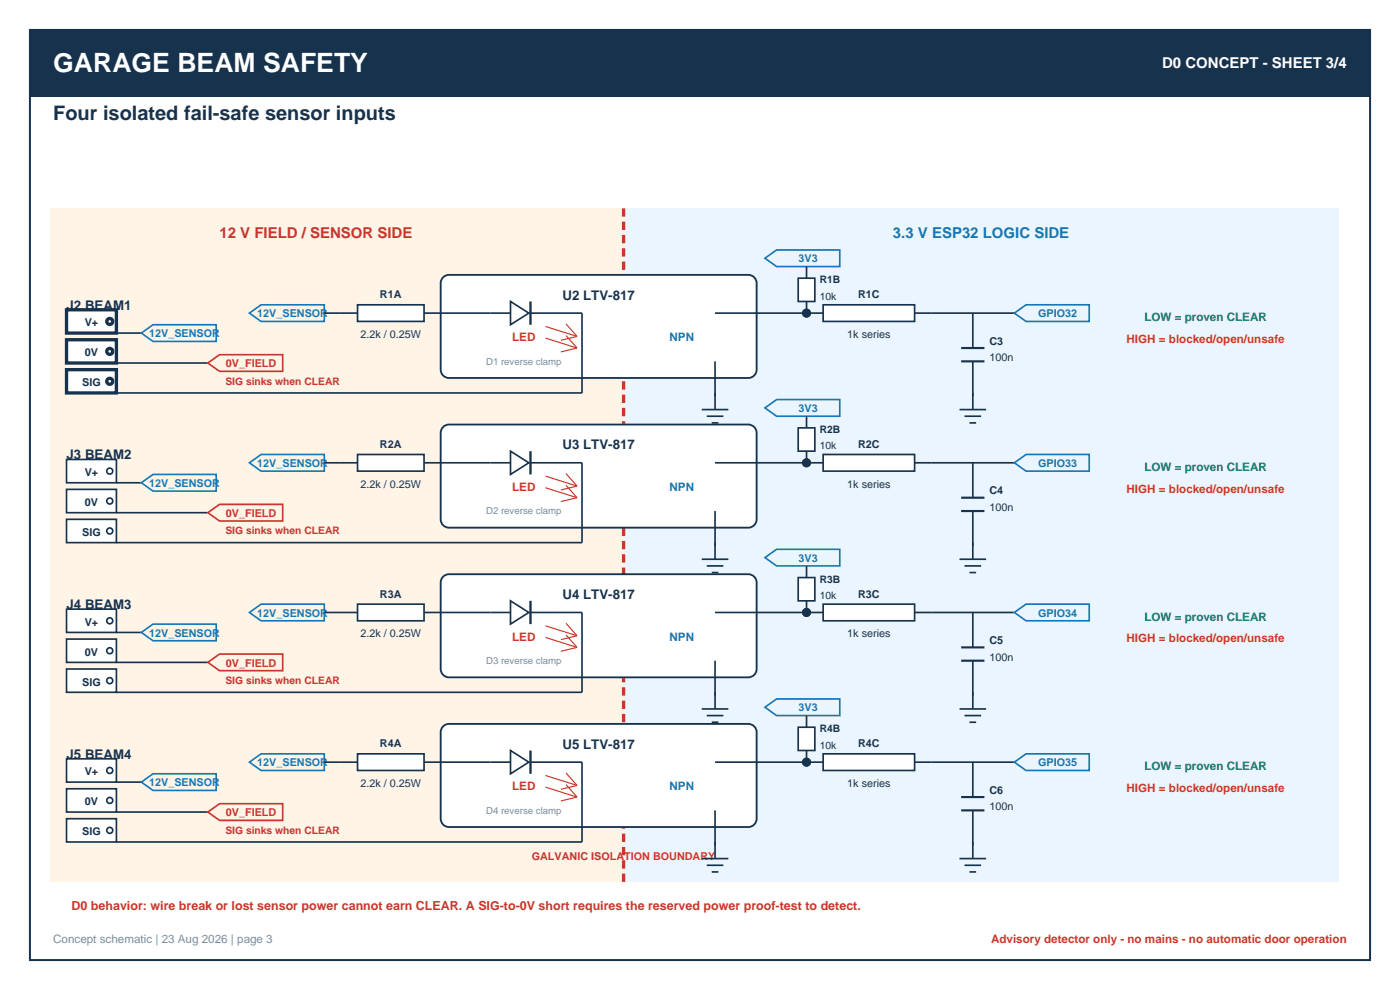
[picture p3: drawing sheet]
<svg xmlns="http://www.w3.org/2000/svg" width="297mm" height="210mm" viewBox="0 0 297 210" stroke-linecap="round" stroke-linejoin="round" font-family="sans-serif">
<path d="M6.3 6.3h284.4v197.3h-284.4z" fill="none" stroke="#17324d" stroke-width=".42"/>
<path d="M6.3 6.3h284.4v14.2h-284.4z" fill-rule="evenodd" fill="#17324d"/>
<path d="M10.6 44.2h121.7v142.9h-121.7z" fill-rule="evenodd" fill="#fff4e6"/>
<path d="M132.3 44.2h151.7v142.9h-151.7z" fill-rule="evenodd" fill="#eaf5ff"/>
<path d="M132.3 187.1v-142.9" fill="none" stroke="#c9362b" stroke-width=".71" stroke-dasharray="1.8 1.1" stroke-linecap="butt"/>
<path d="M14.1 65.7h10.6v5h-10.6z" fill-rule="evenodd" fill="#fff" stroke="#17324d" stroke-width=".71" stroke-linecap="butt"/>
<circle cx="23.3" cy="68.2" r=".64" fill="none" stroke="#17324d" stroke-width=".71" stroke-linecap="butt"/>
<path d="M14.1 72.1h10.6v4.9h-10.6z" fill-rule="evenodd" fill="#fff" stroke="#17324d" stroke-width=".71" stroke-linecap="butt"/>
<circle cx="23.3" cy="74.5" r=".64" fill="none" stroke="#17324d" stroke-width=".71" stroke-linecap="butt"/>
<path d="M14.1 78.4h10.6v5h-10.6z" fill-rule="evenodd" fill="#fff" stroke="#17324d" stroke-width=".71" stroke-linecap="butt"/>
<circle cx="23.3" cy="80.9" r=".64" fill="none" stroke="#17324d" stroke-width=".71" stroke-linecap="butt"/>
<path d="M24.7 70.7h5.3M24.7 77h19.4M68.8 66.4h7M90 66.4h3.5" fill="none" stroke="#17324d" stroke-width=".35"/>
<path d="M30 70.7l2.5-1.8h13.4v3.5h-13.4zM52.9 66.4l2.5-1.7h13.4v3.5h-13.4z" fill="none" stroke="#1677b8" stroke-width=".35"/>
<path d="M44.1 77l2.5-1.8h13.4v3.6h-13.4z" fill="none" stroke="#c9362b" stroke-width=".35"/>
<path d="M75.8 64.7h14.2v3.5h-14.2z" fill-rule="evenodd" fill="#fff" stroke="#17324d" stroke-width=".35"/>
<path d="M94 58.8l.8-.4 .4-.1h63.5a1.76 1.76 0 0 1 1.8 1.8v18.3a1.76 1.76 0 0 1-1.8 1.8h-63.5a1.76 1.76 0 0 1-1.7-1.8v-18.3v-.5z" fill-rule="evenodd" fill="#fff" stroke="#17324d" stroke-width=".39"/>
<path d="M93.5 66.4h14.8" fill="none" stroke="#17324d" stroke-width=".35"/>
<path d="M108.3 63.9l3.9 2.5-3.9 2.5z" fill="#fff" stroke="#17324d" stroke-width=".35"/>
<path d="M112.5 63.9v5" fill="none" stroke="#17324d" stroke-width=".49"/>
<path d="M112.5 66.4h11v17h-98.8M151.7 66.4h19.4M151.7 76.6v10.3M148.9 86.9h5.6M149.9 88.3h3.6M151 89.7h1.4" fill="none" stroke="#17324d" stroke-width=".35"/>
<path d="M115.7 69.2l6.7 2.2M115.7 71.7l6.7 2.1M120.1 68.7l2.3 2.7M120.1 71.2l2.3 2.6M122.4 71.4l-3.4 .8M122.4 73.8l-3.4 .9" fill="none" stroke="#c9362b" stroke-width=".25"/>
<circle cx="171.1" cy="66.4" r=".78" fill="#c9362b" stroke="#17324d" stroke-width=".35"/>
<path d="M162.3 54.8l2.4-1.8h13.5v3.5h-13.5z" fill="none" stroke="#1677b8" stroke-width=".35"/>
<path d="M171.1 56.5v2.5M171.1 63.9v2.5" fill="none" stroke="#17324d" stroke-width=".35"/>
<path d="M169.3 59h3.6v4.9h-3.6z" fill-rule="evenodd" fill="#fff" stroke="#17324d" stroke-width=".35"/>
<circle cx="171.1" cy="66.4" r=".78" fill="#17324d" stroke="#17324d" stroke-width=".35"/>
<path d="M171.1 66.4h3.5M194 66.4h3.6" fill="none" stroke="#17324d" stroke-width=".35"/>
<path d="M174.6 64.7h19.4v3.5h-19.4z" fill-rule="evenodd" fill="#fff" stroke="#17324d" stroke-width=".35"/>
<path d="M197.6 66.4h17.6M206.4 66.4v7.4M206.4 76.6v10.3M203.6 86.9h5.6M204.6 88.3h3.5M205.7 89.7h1.4" fill="none" stroke="#17324d" stroke-width=".35"/>
<path d="M215.2 66.4l2.5-1.7h13.4v3.5h-13.4z" fill="none" stroke="#1677b8" stroke-width=".35"/>
<path d="M203.9 73.8h4.9M203.9 76.6h4.9" fill="none" stroke="#17324d" stroke-width=".46"/>
<path d="M14.1 97.5h10.6v4.9h-10.6z" fill-rule="evenodd" fill="#fff" stroke="#17324d" stroke-width=".35"/>
<circle cx="23.3" cy="99.9" r=".64" fill="none" stroke="#17324d" stroke-width=".35"/>
<path d="M14.1 103.8h10.6v5h-10.6z" fill-rule="evenodd" fill="#fff" stroke="#17324d" stroke-width=".35"/>
<circle cx="23.3" cy="106.3" r=".64" fill="none" stroke="#17324d" stroke-width=".35"/>
<path d="M14.1 110.2h10.6v4.9h-10.6z" fill-rule="evenodd" fill="#fff" stroke="#17324d" stroke-width=".35"/>
<g fill="none" stroke="#17324d" stroke-width=".35">
<path d="M68.8 98.2h7M90 98.2h3.5M24.7 102.4h5.3M24.7 108.8h19.4"/>
<circle cx="23.3" cy="112.6" r=".64"/>
</g>
<path d="M52.9 98.2l2.5-1.8h13.4v3.5h-13.4zM30 102.4l2.5-1.8h13.4v3.6h-13.4z" fill="none" stroke="#1677b8" stroke-width=".35"/>
<path d="M44.1 108.8l2.5-1.8h13.4v3.5h-13.4z" fill="none" stroke="#c9362b" stroke-width=".35"/>
<path d="M75.8 96.4h14.2v3.5h-14.2z" fill-rule="evenodd" fill="#fff" stroke="#17324d" stroke-width=".35"/>
<path d="M94 90.6l.8-.5h.4h63.5a1.76 1.76 0 0 1 1.8 1.7v18.4a1.76 1.76 0 0 1-1.8 1.7h-63.5a1.76 1.76 0 0 1-1.7-1.7v-18.4v-.4z" fill-rule="evenodd" fill="#fff" stroke="#17324d" stroke-width=".39"/>
<path d="M93.5 98.2h14.8" fill="none" stroke="#17324d" stroke-width=".35"/>
<path d="M108.3 95.7l3.9 2.5-3.9 2.4z" fill="#fff" stroke="#17324d" stroke-width=".35"/>
<path d="M112.5 95.7v4.9" fill="none" stroke="#17324d" stroke-width=".49"/>
<path d="M112.5 98.2h11v16.9h-98.8M151.7 98.2h19.4M148.9 118.6h5.6M151.7 108.4v10.2M149.9 120h3.6M151 121.5h1.4" fill="none" stroke="#17324d" stroke-width=".35"/>
<path d="M115.7 101l6.7 2.1M115.7 103.5l6.7 2.1M120.1 100.5l2.3 2.6M120.1 102.9l2.3 2.7M122.4 103.1l-3.4 .8M122.4 105.6l-3.4 .8" fill="none" stroke="#c9362b" stroke-width=".25"/>
<circle cx="171.1" cy="98.2" r=".78" fill="#c9362b" stroke="#17324d" stroke-width=".35"/>
<path d="M162.3 86.5l2.4-1.7h13.5v3.5h-13.5z" fill="none" stroke="#1677b8" stroke-width=".35"/>
<path d="M171.1 88.3v2.5M171.1 95.7v2.5" fill="none" stroke="#17324d" stroke-width=".35"/>
<path d="M169.3 90.8h3.6v4.9h-3.6z" fill-rule="evenodd" fill="#fff" stroke="#17324d" stroke-width=".35"/>
<circle cx="171.1" cy="98.2" r=".78" fill="#17324d" stroke="#17324d" stroke-width=".35"/>
<path d="M171.1 98.2h3.5M194 98.2h3.6" fill="none" stroke="#17324d" stroke-width=".35"/>
<path d="M174.6 96.4h19.4v3.5h-19.4z" fill-rule="evenodd" fill="#fff" stroke="#17324d" stroke-width=".35"/>
<path d="M197.6 98.2h17.6M206.4 98.2v7.4M203.6 118.6h5.6M206.4 108.4v10.2M204.6 120h3.5M205.7 121.5h1.4" fill="none" stroke="#17324d" stroke-width=".35"/>
<path d="M215.2 98.2l2.5-1.8h13.4v3.5h-13.4z" fill="none" stroke="#1677b8" stroke-width=".35"/>
<path d="M203.9 105.6h4.9M203.9 108.4h4.9" fill="none" stroke="#17324d" stroke-width=".46"/>
<path d="M14.1 129.2h10.6v5h-10.6z" fill-rule="evenodd" fill="#fff" stroke="#17324d" stroke-width=".35"/>
<circle cx="23.3" cy="131.7" r=".64" fill="none" stroke="#17324d" stroke-width=".35"/>
<path d="M14.1 135.6h10.6v4.9h-10.6z" fill-rule="evenodd" fill="#fff" stroke="#17324d" stroke-width=".35"/>
<circle cx="23.3" cy="138" r=".64" fill="none" stroke="#17324d" stroke-width=".35"/>
<path d="M14.1 141.9h10.6v5h-10.6z" fill-rule="evenodd" fill="#fff" stroke="#17324d" stroke-width=".35"/>
<g fill="none" stroke="#17324d" stroke-width=".35">
<path d="M24.7 134.2h5.3M68.8 129.9h7M90 129.9h3.5M24.7 140.5h19.4"/>
<circle cx="23.3" cy="144.4" r=".64"/>
</g>
<path d="M30 134.2l2.5-1.8h13.4v3.5h-13.4zM52.9 129.9l2.5-1.7h13.4v3.5h-13.4z" fill="none" stroke="#1677b8" stroke-width=".35"/>
<path d="M44.1 140.5l2.5-1.8h13.4v3.6h-13.4z" fill="none" stroke="#c9362b" stroke-width=".35"/>
<path d="M75.8 128.2h14.2v3.5h-14.2z" fill-rule="evenodd" fill="#fff" stroke="#17324d" stroke-width=".35"/>
<path d="M94 122.3l.8-.4 .4-.1h63.5a1.76 1.76 0 0 1 1.8 1.8v18.3a1.76 1.76 0 0 1-1.8 1.8h-63.5a1.76 1.76 0 0 1-1.7-1.8v-18.3v-.5z" fill-rule="evenodd" fill="#fff" stroke="#17324d" stroke-width=".39"/>
<path d="M93.5 129.9h14.8" fill="none" stroke="#17324d" stroke-width=".35"/>
<path d="M108.3 127.4l3.9 2.5-3.9 2.5z" fill="#fff" stroke="#17324d" stroke-width=".35"/>
<path d="M112.5 127.4v5" fill="none" stroke="#17324d" stroke-width=".49"/>
<path d="M112.5 129.9h11v17h-98.8M151.7 129.9h19.4M148.9 150.4h5.6M149.9 151.8h3.6M151 153.2h1.4M151.7 140.1v10.3" fill="none" stroke="#17324d" stroke-width=".35"/>
<path d="M115.7 132.7l6.7 2.2M115.7 135.2l6.7 2.1M120.1 132.2l2.3 2.7M120.1 134.7l2.3 2.6M122.4 134.9l-3.4 .8M122.4 137.3l-3.4 .9" fill="none" stroke="#c9362b" stroke-width=".25"/>
<circle cx="171.1" cy="129.9" r=".78" fill="#c9362b" stroke="#17324d" stroke-width=".35"/>
<path d="M162.3 118.3l2.4-1.8h13.5v3.5h-13.5z" fill="none" stroke="#1677b8" stroke-width=".35"/>
<path d="M171.1 120v2.5M171.1 127.4v2.5" fill="none" stroke="#17324d" stroke-width=".35"/>
<path d="M169.3 122.5h3.6v4.9h-3.6z" fill-rule="evenodd" fill="#fff" stroke="#17324d" stroke-width=".35"/>
<circle cx="171.1" cy="129.9" r=".78" fill="#17324d" stroke="#17324d" stroke-width=".35"/>
<path d="M171.1 129.9h3.5M194 129.9h3.6" fill="none" stroke="#17324d" stroke-width=".35"/>
<path d="M174.6 128.2h19.4v3.5h-19.4z" fill-rule="evenodd" fill="#fff" stroke="#17324d" stroke-width=".35"/>
<path d="M197.6 129.9h17.6M206.4 129.9v7.4M203.6 150.4h5.6M204.6 151.8h3.5M205.7 153.2h1.4M206.4 140.1v10.3" fill="none" stroke="#17324d" stroke-width=".35"/>
<path d="M215.2 129.9l2.5-1.7h13.4v3.5h-13.4z" fill="none" stroke="#1677b8" stroke-width=".35"/>
<path d="M203.9 137.3h4.9M203.9 140.1h4.9" fill="none" stroke="#17324d" stroke-width=".46"/>
<path d="M14.1 161h10.6v4.9h-10.6z" fill-rule="evenodd" fill="#fff" stroke="#17324d" stroke-width=".35"/>
<circle cx="23.3" cy="163.4" r=".64" fill="none" stroke="#17324d" stroke-width=".35"/>
<path d="M14.1 167.3h10.6v5h-10.6z" fill-rule="evenodd" fill="#fff" stroke="#17324d" stroke-width=".35"/>
<circle cx="23.3" cy="169.8" r=".64" fill="none" stroke="#17324d" stroke-width=".35"/>
<path d="M14.1 173.7h10.6v4.9h-10.6z" fill-rule="evenodd" fill="#fff" stroke="#17324d" stroke-width=".35"/>
<g fill="none" stroke="#17324d" stroke-width=".35">
<path d="M24.7 165.9h5.3M24.7 172.3h19.4M68.8 161.7h7M90 161.7h3.5"/>
<circle cx="23.3" cy="176.1" r=".64"/>
</g>
<path d="M30 165.9l2.5-1.8h13.4v3.6h-13.4zM52.9 161.7l2.5-1.8h13.4v3.5h-13.4z" fill="none" stroke="#1677b8" stroke-width=".35"/>
<path d="M44.1 172.3l2.5-1.8h13.4v3.5h-13.4z" fill="none" stroke="#c9362b" stroke-width=".35"/>
<path d="M75.8 159.9h14.2v3.5h-14.2z" fill-rule="evenodd" fill="#fff" stroke="#17324d" stroke-width=".35"/>
<path d="M94 154.1l.8-.5h.4h63.5a1.76 1.76 0 0 1 1.8 1.7v18.4a1.76 1.76 0 0 1-1.8 1.7h-63.5a1.76 1.76 0 0 1-1.7-1.7v-18.4v-.4z" fill-rule="evenodd" fill="#fff" stroke="#17324d" stroke-width=".39"/>
<path d="M93.5 161.7h14.8" fill="none" stroke="#17324d" stroke-width=".35"/>
<path d="M108.3 159.2l3.9 2.5-3.9 2.4z" fill="#fff" stroke="#17324d" stroke-width=".35"/>
<path d="M112.5 159.2v4.9" fill="none" stroke="#17324d" stroke-width=".49"/>
<path d="M112.5 161.7h11v16.9h-98.8M151.7 161.7h19.4M151.7 171.9v10.2M148.9 182.1h5.6M149.9 183.5h3.6M151 185h1.4" fill="none" stroke="#17324d" stroke-width=".35"/>
<path d="M115.7 164.5l6.7 2.1M115.7 167l6.7 2.1M120.1 164l2.3 2.6M120.1 166.4l2.3 2.7M122.4 166.6l-3.4 .8M122.4 169.1l-3.4 .8" fill="none" stroke="#c9362b" stroke-width=".25"/>
<circle cx="171.1" cy="161.7" r=".78" fill="#c9362b" stroke="#17324d" stroke-width=".35"/>
<path d="M162.3 150l2.4-1.7h13.5v3.5h-13.5z" fill="none" stroke="#1677b8" stroke-width=".35"/>
<path d="M171.1 151.8v2.5M171.1 159.2v2.5" fill="none" stroke="#17324d" stroke-width=".35"/>
<path d="M169.3 154.3h3.6v4.9h-3.6z" fill-rule="evenodd" fill="#fff" stroke="#17324d" stroke-width=".35"/>
<circle cx="171.1" cy="161.7" r=".78" fill="#17324d" stroke="#17324d" stroke-width=".35"/>
<path d="M171.1 161.7h3.5M194 161.7h3.6" fill="none" stroke="#17324d" stroke-width=".35"/>
<path d="M174.6 159.9h19.4v3.5h-19.4z" fill-rule="evenodd" fill="#fff" stroke="#17324d" stroke-width=".35"/>
<path d="M197.6 161.7h17.6M206.4 161.7v7.4M206.4 171.9v10.2M203.6 182.1h5.6M204.6 183.5h3.5M205.7 185h1.4" fill="none" stroke="#17324d" stroke-width=".35"/>
<path d="M215.2 161.7l2.5-1.8h13.4v3.5h-13.4z" fill="none" stroke="#1677b8" stroke-width=".35"/>
<path d="M203.9 169.1h4.9M203.9 171.9h4.9" fill="none" stroke="#17324d" stroke-width=".46"/>
<text font-size="5.6" fill="#fff" x="11.3" y="15.2">GARAGE BEAM SAFETY</text>
<text font-size="4.2" fill="#17324d" x="11.3" y="25.4">Four isolated fail-safe sensor inputs</text>
<text font-size="3.2" fill="#fff" x="246.5" y="14.5">D0 CONCEPT - SHEET 3/4</text>
<text font-size="3.2" fill="#c9362b" x="46.6" y="50.5">12 V FIELD / SENSOR SIDE</text>
<text font-size="3.2" fill="#1677b8" x="189.4" y="50.5">3.3 V ESP32 LOGIC SIDE</text>
<g font-size="2.8" fill="#17324d">
<text x="14.1" y="65.7">J2 BEAM1</text>
<text x="119.3" y="63.6">U2 LTV-817</text>
<text x="119.3" y="95.3">U3 LTV-817</text>
<text x="14.1" y="97.5">J3 BEAM2</text>
<text x="14.1" y="129.2">J4 BEAM3</text>
<text x="119.3" y="127.1">U4 LTV-817</text>
<text x="14.1" y="161">J5 BEAM4</text>
<text x="119.3" y="158.8">U5 LTV-817</text>
</g>
<text font-size="2.6" fill="#c9362b" x="15.2" y="193.1">D0 behavior: wire break or lost sensor power cannot earn CLEAR. A SIG-to-0V short requires the reserved power proof-test to detect.</text>
<g font-size="2.5" fill="#198754">
<text x="242.8" y="68.2">LOW = proven CLEAR</text>
<text x="242.8" y="99.9">LOW = proven CLEAR</text>
<text x="242.8" y="131.7">LOW = proven CLEAR</text>
<text x="242.8" y="163.4">LOW = proven CLEAR</text>
</g>
<g font-size="2.5" fill="#c9362b">
<text x="108.7" y="72.4">LED</text>
<text x="239" y="72.8">HIGH = blocked/open/unsafe</text>
<text x="108.7" y="104.2">LED</text>
<text x="239" y="104.5">HIGH = blocked/open/unsafe</text>
<text x="108.7" y="135.9">LED</text>
<text x="239" y="136.3">HIGH = blocked/open/unsafe</text>
<text x="108.7" y="167.7">LED</text>
<text x="239" y="168">HIGH = blocked/open/unsafe</text>
<text x="210.2" y="200.1">Advisory detector only - no mains - no automatic door operation</text>
</g>
<g font-size="2.5" fill="#1677b8">
<text x="142" y="72.4">NPN</text>
<text x="142" y="104.2">NPN</text>
<text x="142" y="135.9">NPN</text>
<text x="142" y="167.7">NPN</text>
</g>
<text font-size="2.5" fill="#78909c" x="11.3" y="200.1">Concept schematic | 23 Aug 2026 | page 3</text>
<g font-size="2.3" fill="#1677b8">
<text x="169.4" y="55.7">3V3</text>
<text x="31.6" y="71.5">12V_SENSOR</text>
<text x="54.6" y="67.3">12V_SENSOR</text>
<text x="220.2" y="67.3">GPIO32</text>
<text x="169.4" y="87.4">3V3</text>
<text x="54.6" y="99.1">12V_SENSOR</text>
<text x="220.2" y="99.1">GPIO33</text>
<text x="31.6" y="103.3">12V_SENSOR</text>
<text x="169.4" y="119.2">3V3</text>
<text x="54.6" y="130.8">12V_SENSOR</text>
<text x="220.2" y="130.8">GPIO34</text>
<text x="31.6" y="135">12V_SENSOR</text>
<text x="169.4" y="150.9">3V3</text>
<text x="31.6" y="166.8">12V_SENSOR</text>
<text x="54.6" y="162.6">12V_SENSOR</text>
<text x="220.2" y="162.6">GPIO35</text>
</g>
<g font-size="2.3" fill="#17324d">
<text x="80.6" y="63.2">R1A</text>
<text x="182" y="63.2">R1C</text>
<text x="18" y="69.2">V+</text>
<text x="76.5" y="71.7">2.2k / 0.25W</text>
<text x="179.7" y="71.7">1k series</text>
<text x="18" y="75.6">0V</text>
<text x="209.9" y="73.1">C3</text>
<text x="209.9" y="76.6">100n</text>
<text x="17.4" y="81.9">SIG</text>
<text x="80.6" y="95">R2A</text>
<text x="182" y="95">R2C</text>
<text x="18" y="101">V+</text>
<text x="18" y="107.3">0V</text>
<text x="76.5" y="103.5">2.2k / 0.25W</text>
<text x="179.7" y="103.5">1k series</text>
<text x="209.9" y="104.9">C4</text>
<text x="17.4" y="113.7">SIG</text>
<text x="209.9" y="108.4">100n</text>
<text x="80.6" y="126.7">R3A</text>
<text x="182" y="126.7">R3C</text>
<text x="18" y="132.7">V+</text>
<text x="76.5" y="135.2">2.2k / 0.25W</text>
<text x="179.7" y="135.2">1k series</text>
<text x="209.9" y="136.6">C5</text>
<text x="18" y="139.1">0V</text>
<text x="209.9" y="140.1">100n</text>
<text x="17.4" y="145.4">SIG</text>
<text x="80.6" y="158.5">R4A</text>
<text x="182" y="158.5">R4C</text>
<text x="18" y="164.5">V+</text>
<text x="76.5" y="167">2.2k / 0.25W</text>
<text x="179.7" y="167">1k series</text>
<text x="18" y="170.8">0V</text>
<text x="209.9" y="168.4">C6</text>
<text x="209.9" y="171.9">100n</text>
<text x="17.4" y="177.2">SIG</text>
</g>
<g font-size="2.3" fill="#c9362b">
<text x="47.9" y="77.9">0V_FIELD</text>
<text x="47.9" y="109.6">0V_FIELD</text>
<text x="47.9" y="141.4">0V_FIELD</text>
<text x="47.9" y="173.1">0V_FIELD</text>
<text x="112.8" y="182.5">GALVANIC ISOLATION BOUNDARY</text>
</g>
<g font-size="2.2" fill="#17324d">
<text x="173.9" y="60.1">R1B</text>
<text x="173.9" y="63.6">10k</text>
<text x="173.9" y="91.8">R2B</text>
<text x="173.9" y="95.3">10k</text>
<text x="173.9" y="123.6">R3B</text>
<text x="173.9" y="127.1">10k</text>
<text x="173.9" y="155.3">R4B</text>
<text x="173.9" y="158.8">10k</text>
</g>
<g font-size="2.2" fill="#c9362b">
<text x="47.8" y="81.6">SIG sinks when CLEAR</text>
<text x="47.8" y="113.3">SIG sinks when CLEAR</text>
<text x="47.8" y="145.1">SIG sinks when CLEAR</text>
<text x="47.8" y="176.8">SIG sinks when CLEAR</text>
</g>
<g font-size="2" fill="#78909c">
<text x="103.1" y="77.4">D1 reverse clamp</text>
<text x="103.1" y="109.1">D2 reverse clamp</text>
<text x="103.1" y="140.9">D3 reverse clamp</text>
<text x="103.1" y="172.6">D4 reverse clamp</text>
</g>
</svg>
